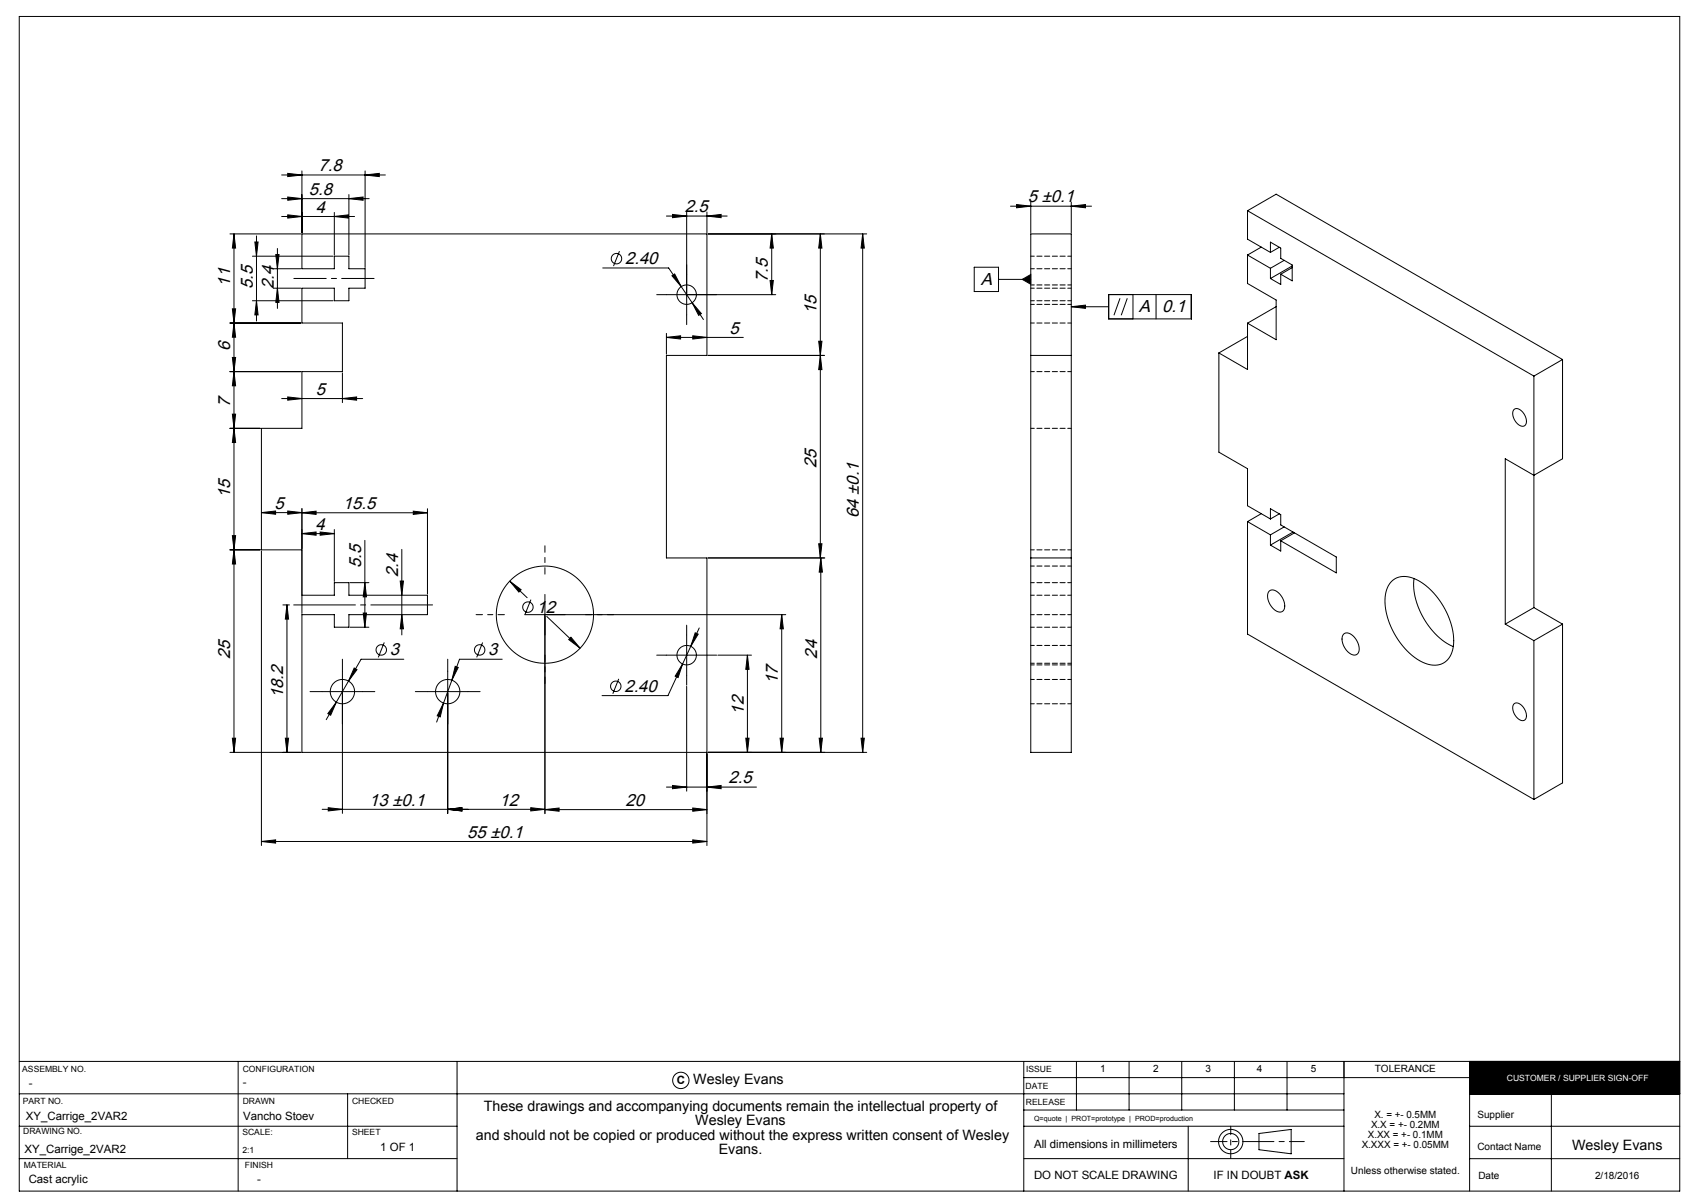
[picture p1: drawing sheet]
<svg xmlns="http://www.w3.org/2000/svg" width="420mm" height="297mm" viewBox="0 0 420 297" stroke-linecap="round" stroke-linejoin="round" font-family="sans-serif">
<g fill="none" stroke="#000" stroke-width=".25">
<path d="M4.8 4.1h410v290h-410zM56.8 57.7h17.4M57.8 57.7l.4 3.5h-.8zM57.8 57.7v128M62.9 59.7h.8l-.4 3.5zM63.3 58.2v21M69.5 53.4h18M69.5 49h21.6M69.5 43.2h25.6M71 53l3.5 .4-3.5 .4zM71 48.6l3.5 .4-3.5 .4zM71 42.8l3.5 .4-3.5 .4z"/>
<path d="M74.5 42.2v15.2M82.5 53.4l3.5-.4v.8zM82.5 52.4v10.5M86.1 49l3.5-.4v.8zM86.1 48v14.9M90.1 43.2l3.5-.4v.8zM90.1 42.2v23.8M164.5 53.3h15M166 52.9l3.5 .4-3.5 .4zM169.5 52.3v25.4M174.5 53.3l3.5-.4v.8zM174.5 52.3v5.1"/>
<path d="M190.5 57.7v15M190.5 57.7l.4 3.5h-.8zM202.5 57.7l.4 3.5h-.8zM202.5 57.7v80M213 57.7v128M213 57.7l.4 3.5h-.8zM214 57.7h-39.2M249.5 50.9h20M251 50.5l3.5 .4-3.5 .4zM254.5 49.9v7.5M254.5 57.7h10v128h-10zM264.5 50.9l3.5-.4v.8z"/>
<path d="M264.5 49.9v7.5M308 52v7l5.7 3.3M308 52l70.7 40.8M308 52l7.1-4.1 70.7 40.9M56.8 79.7h17.4M57.4 76.2h.8l-.4 3.5zM57.8 79.7l.4 3.5h-.8zM62.3 63.2h19.9M62.3 74.2h19.9M63.3 74.2l.4 3.5h-.8zM67.5 66.3h6.7M67.5 71.1h6.7"/>
<path d="M68.1 62.8h.8l-.4 3.5zM68.5 71.1l.4 3.5h-.8zM68.5 61.3v14.8M148.8 66.2h16.3l8.6 12.7M153 62l-1.5 3.7M165.9 68.1l.7-.5 1.6 3.2zM170.9 74.7l2.3 2.7-.7 .5zM190.1 69.2h.8l-.4 3.5zM191.5 72.7h-27M240.5 66h6v6h-6zM246.5 69h8M252.4 69l2.1-1.2v2.4z"/>
<path d="M264.5 75.7h9.2M264.5 75.7l3.5-.4v.8zM273.7 72.7h20.5v6h-20.5zM276.5 73.6l-1.4 4.2M278.3 73.6l-1.5 4.2M279.7 72.7v6M285.4 72.7v6M308 79.8v11.4l-7-4.1M308 63v7l7.1 4.1v9.8l-7.1-4.1M308 63l5.7 3.2M311.4 61l-3.4 2M313.7 62.3v-2.5l2.5 1.5v2.5l2.9 1.6v3.9l-2.9-1.6"/>
<path d="M313.7 66.2v2.6M315.1 75.7l-7.1 4.1M315.9 61l-2.2 1.3M316.2 67.7v2.5l-2.5-1.4M317.1 64.3l-3.4 1.9M319.1 66.1l-2.9 1.6M319.1 65.7l-5.4 3.1M56.8 91.7h17.4M57.4 88.2h.8l-.4 3.5zM57.8 91.7l.4 3.5h-.8zM69.5 98.4h20M71 98l3.5 .4-3.5 .4z"/>
<path d="M84.5 98.4l3.5-.4v.8zM84.5 92v7.4M164.5 83.3l3.5-.4v.8zM164.5 82.3v5.1M164.5 83.3h19M171 82.9l3.5 .4-3.5 .4zM174.8 87.7h28.7M202.1 84.2h.8l-.4 3.5zM202.5 87.7l.4 3.5h-.8zM254.5 87.7h10M301 87.1v24.5l7 4.1v9.2l5.7 3.2M308 83.1l-7 4"/>
<path d="M378.7 92.8v57.2M385.8 88.8v24.5l-7.1 4-7-4v40.8M385.8 88.8l-7.1 4M56.8 105.7h7.4M57.4 102.2h.8l-.4 3.5zM57.8 105.7l.4 3.5h-.8zM373.8 101.1a1.94 1.94 0 0 1 2.6 1.3l.4 .8a1.32 1.32 0 0 1-.9 2l-.7-.2-.7-.5-.9-1.6a1.85 1.85 0 0 1 .2-1.8zM56.8 135.7h7.4M57.4 132.2h.8l-.4 3.5zM57.8 135.7l.4 3.5h-.8zM64.5 126.6l3.5-.4v.8zM64.5 136v72.7"/>
<path d="M64.5 126.6h10M71 126.2l3.5 .4-3.5 .4zM74.5 126.6l3.5-.4v.8zM74.5 125.6v25.8M74.5 126.6h31M74.5 131.7l3.5-.4v.8zM74.5 131.7h8M74.5 135.7h-10v-30h10v-14h10v-12h-10v-8.6h8v3.1h3.6v-3.1h4v-4.8h-4v-3.1h-3.6v3.1h-8v-8.6h100v30h-10v50h10v48h-100v-34h8v3.1h3.6v-3.1h19.4v-4.8h-19.4v-3.1h-3.6v3.1h-8M79 131.3l3.5 .4-3.5 .4zM82.5 130.7v12.8M90.1 133.4v21.4M99.2 135.6v21.1"/>
<path d="M102 126.2l3.5 .4-3.5 .4zM105.5 125.6v21M174.8 137.7h28.9M202.1 134.2h.8l-.4 3.5zM202.7 137.7l.4 3.5h-.8zM202.7 137.7v48M254.5 137.7h10M308 128.8v27.7l70.7 40.9M308 128.8l5.7 3.2M311.4 126.8l-3.4 2M313.7 128.1v-2.5l2.5 1.5v2.5l13.7 7.9v3.9l-13.7-7.9M313.7 132v2.6"/>
<path d="M315.9 126.9l-2.2 1.2M316.2 133.5v2.5l-2.5-1.4M317.1 130.1l-3.4 1.9M319.3 131.4l-5.6 3.2M319.6 131.6l-3.4 1.9M69.9 149.3h1.6M70.9 149.3l.4 3.5h-.8zM70.9 149.3v36.4M86.4 143.8h4.7M86.4 154.8h4.7M89.7 151.3h.8l-.4 3.5zM90.1 143.8l.4 3.5h-.8z"/>
<path d="M94.9 158.6l-1.5 3.7M98.8 143.4h.8l-.4 3.5zM99.2 151.7l.4 3.5h-.8zM119.2 158.6l-1.5 3.7M125.9 143.5l2.8 2.1-.6 .6zM125.9 143.5l4.3 4.1M129.5 151.7h64.5M131.1 148l-1.5 3.7M134.5 146.7v54.2M135 152.2l8.2 7.8M141 157.3l2.2 2.7-2.8-2.1zM169.5 156.7v10"/>
<path d="M171.7 156.2l.7 .4-1.8 3zM172.7 155l-7.8 16.7h-16.2M193 151.7l.4 3.5h-.8zM193 151.7v34M313.4 145.9a2.19 2.19 0 0 1 3 1.2l.7 1.6a1.61 1.61 0 0 1-1.1 2.4l-.9-.3-.8-.6-.7-1-.5-1.2a2.2 2.2 0 0 1 .3-2.1zM331.8 156.6a2.11 2.11 0 0 1 2.9 1.1l.8 1.6a1.57 1.57 0 0 1-1.2 2.4l-.8-.3-.8-.6-.7-1-.5-1.1a2.29 2.29 0 0 1 .3-2.1zM343.6 143.6a5.5 5.5 0 0 1 6.9-.1l2.8 2.2 2.5 3 1.9 3.6 1.1 3.7a7.4 7.4 0 0 1-2 7.5 6.1 6.1 0 0 1-7-.8l-2.6-2.2-2.4-3.2-1.7-3.4-.9-3.4a8 8 0 0 1 1.4-6.9zM349.1 142.8v2.3l.4 2.5 .8 2.5 1.2 2.6 1.6 2.3 1.8 2 2 1.6 1.9 1M371.7 154.1l7 4.1M378.7 158.2v39.2M378.7 150l-7 4.1M378.7 150l7.1 4.1"/>
<path d="M385.8 154.1v39.2l-7.1 4.1M385.8 154.1l-7.1 4.1M79.5 170.7h10M83 173.3l-1.4 3.3-.6-.4zM84.5 165.7v35.1M87.5 164.9l.6 .4-2.1 2.9zM99.7 162.8h-10.5l-8.7 14.9M105.5 170.7h10M109.5 173.6l-.8 3.4-.8-.3zM110.5 165.7v35.1M112.4 164.5l.7 .3-1.5 3.1zM124 162.8h-10.5l-5.7 15.5"/>
<path d="M152.8 167.6l-1.5 3.7M164.5 161.7h10M168.5 163.9l-1.1 3.4-.7-.4zM169.5 169.4v25.9M177.2 161.7h8.3M184.5 161.7l.4 3.5h-.8zM184.5 161.7v24M373.8 173.8a1.94 1.94 0 0 1 2.6 1.3l.4 .7a1.32 1.32 0 0 1-.9 2.1l-1.3-.7-1-1.6a1.84 1.84 0 0 1 .2-1.8zM56.8 185.7h17.4M57.4 182.2h.8l-.4 3.5zM70.5 182.2h.8l-.4 3.5zM79.5 199.8h55"/>
<path d="M81 199.4l3.5 .4-3.5 .4zM110.5 199.8l3.5-.4v.8zM131 199.4l3.5 .4-3.5 .4zM134.5 199.9l3.5-.4v.8zM134.5 199.9h40M164.5 194.3h22.3M166 193.9l3.5 .4-3.5 .4zM171 199.5l3.5 .4-3.5 .4zM174.5 186v22.7M174.5 194.3l3.5-.4v.8zM174.8 185.7h39.2M184.1 182.2h.8l-.4 3.5z"/>
<path d="M192.6 182.2h.8l-.4 3.5zM202.3 182.2h.8l-.4 3.5zM212.6 182.2h.8l-.4 3.5zM64.5 207.7l3.5-.4v.8zM64.5 207.7h110M171 207.3l3.5 .4-3.5 .4zM4.8 270h327M4.8 278h108.1M4.8 262h410M58.8 262v32.1M85.8 270v16M112.9 262v32.1"/>
<path d="M252.8 278h79M252.8 262v32.1M252.8 274h79M252.8 266h110.1M265.8 262v12M278.8 262v12M291.8 262v12M293.4 278v16.1M304.8 262v12M310.9 279.8l7.9-1v6.1l-7.9-1.1zM317.8 262v12M331.8 262v32.1"/>
<path d="M362.9 270.1h51.9M362.9 278.1h51.9M362.9 262v32.1M383.1 270.1v24M4.8 286h108.1M252.8 286h79M362.9 286.1h51.9"/>
<circle cx="152.2" cy="63.9" r="1.29"/>
<circle cx="169.5" cy="72.7" r="2.4"/>
<circle cx="130.4" cy="149.9" r="1.29"/>
<circle cx="134.5" cy="151.7" r="12"/>
<circle cx="84.5" cy="170.7" r="3"/>
<circle cx="94.1" cy="160.5" r="1.29"/>
<circle cx="110.5" cy="170.7" r="3"/>
<circle cx="118.4" cy="160.5" r="1.29"/>
<circle cx="152" cy="169.4" r="1.29"/>
<circle cx="169.5" cy="161.7" r="2.4"/>
<circle cx="168.1" cy="266.7" r="2.02"/>
<circle cx="303.9" cy="281.8" r="3"/>
<circle cx="303.9" cy="281.8" r="2"/>
</g>
<path d="M310.9 281.8h-12" fill="none" stroke="#000" stroke-width=".25" stroke-dasharray="15.2 1.3 1.3 1.3" stroke-dashoffset="11.2"/>
<path d="M310.9 281.8h11.1" fill="none" stroke="#000" stroke-width=".25" stroke-dasharray="15.2 1.3 1.3 1.3" stroke-dashoffset="11.6"/>
<path d="M303.9 278v8" fill="none" stroke="#000" stroke-width=".25" stroke-dasharray="15.2 1.3 1.3 1.3" stroke-dashoffset="13.1"/>
<path d="M362.9 262h51.9v8.4h-51.9z" fill-rule="evenodd" fill="#000"/>
<path d="M124.5 151.7h-7M134.5 141.7v-7M144.5 151.7h7M134.5 161.7v7" fill="none" stroke="#000" stroke-width=".25" stroke-dasharray="15.2 1.3 1.3 1.3" stroke-dashoffset="13.6"/>
<g fill="none" stroke="#000" stroke-width=".25" stroke-dasharray="15.2 1.3 1.3 1.3">
<path d="M164.5 72.7h-2.4M169.5 67.7v-2.4M169.5 77.7v2.4M174.5 72.7h2.4M169.5 156.7v-2.4M79.5 170.7h-3M84.5 165.7v-3M84.5 175.7v3M89.5 170.7h3M105.5 170.7h-3M110.5 165.7v-3M110.5 175.7v3"/>
<path d="M115.5 170.7h3M164.5 161.7h-2.4M169.5 166.7v2.4M174.5 161.7h2.4"/>
</g>
<path d="M71.8 149.3h35.7" fill="none" stroke="#000" stroke-width=".25" stroke-dasharray="15.2 1.3 1.3 1.3" stroke-dashoffset="-.7"/>
<path d="M72.5 68.7h19.9" fill="none" stroke="#000" stroke-width=".25" stroke-dasharray="15.2 1.3 1.3 1.3" stroke-dashoffset="7.2"/>
<g fill="#000">
<path d="M174.5 53.3l3.5-.4v.8zM166 52.9l3.5 .4-3.5 .4z"/>
<path d="M170.9 74.7l1.6 3.2 .7-.5zM165.9 68.1l2.3 2.7-1.6-3.2zM164.5 83.3l3.5-.4v.8zM171 82.9l3.5 .4-3.5 .4zM171.7 156.2l-1.1 3.4 1.8-3zM168.5 163.9l-1.8 3 .7 .4zM141 157.3l-.6 .6 2.8 2.1zM125.9 143.5l2.2 2.7 .6-.6zM109.5 173.6l-1.6 3.1 .8 .3zM112.4 164.5l-.8 3.4 1.5-3.1zM71 53l3.5 .4-3.5 .4zM82.5 53.4l3.5-.4v.8zM71 48.6l3.5 .4-3.5 .4zM86.1 49l3.5-.4v.8zM71 42.8l3.5 .4-3.5 .4zM90.1 43.2l3.5-.4v.8zM83 173.3l-2 2.9 .6 .4zM87.5 164.9l-1.5 3.3 2.1-2.9zM251 50.5l3.5 .4-3.5 .4zM264.5 50.9l3.5-.4v.8z"/>
<path d="M190.1 69.2h.8l-.4 3.5zM190.5 57.7l.4 3.5h-.8z"/>
<path d="M264.5 75.7l3.5-.4v.8zM252.4 69l2.1 1.2v-2.4z"/>
<path d="M202.1 84.2h.8l-.4 3.5zM202.5 57.7l.4 3.5h-.8z"/>
<path d="M64.5 126.6l3.5-.4v.8zM71 126.2l3.5 .4-3.5 .4z"/>
<path d="M74.5 126.6l3.5-.4v.8zM102 126.2l3.5 .4-3.5 .4z"/>
<path d="M79 131.3l3.5 .4-3.5 .4zM74.5 131.7l3.5-.4v.8z"/>
<path d="M184.5 161.7l.4 3.5h-.8zM184.1 182.2h.8l-.4 3.5zM193 151.7l.4 3.5h-.8zM192.6 182.2h.8l-.4 3.5zM68.1 62.8h.8l-.4 3.5zM68.5 71.1l.4 3.5h-.8zM62.9 59.7h.8l-.4 3.5zM63.3 74.2l.4 3.5h-.8zM57.8 57.7l.4 3.5h-.8zM57.4 76.2h.8l-.4 3.5zM57.8 79.7l.4 3.5h-.8zM57.4 88.2h.8l-.4 3.5zM57.8 91.7l.4 3.5h-.8zM57.4 102.2h.8l-.4 3.5zM57.8 105.7l.4 3.5h-.8zM57.4 132.2h.8l-.4 3.5zM70.9 149.3l.4 3.5h-.8zM70.5 182.2h.8l-.4 3.5zM98.8 143.4h.8l-.4 3.5zM99.2 151.7l.4 3.5h-.8zM90.1 143.8l.4 3.5h-.8zM89.7 151.3h.8l-.4 3.5zM57.8 135.7l.4 3.5h-.8zM57.4 182.2h.8l-.4 3.5z"/>
<path d="M131 199.4l3.5 .4-3.5 .4zM110.5 199.8l3.5-.4v.8zM110.5 199.8l3.5-.4v.8zM81 199.4l3.5 .4-3.5 .4zM84.5 98.4l3.5-.4v.8zM71 98l3.5 .4-3.5 .4z"/>
<path d="M174.5 194.3l3.5-.4v.8zM166 193.9l3.5 .4-3.5 .4zM171 199.5l3.5 .4-3.5 .4zM134.5 199.9l3.5-.4v.8z"/>
<path d="M202.3 182.2h.8l-.4 3.5zM202.7 137.7l.4 3.5h-.8z"/>
<path d="M212.6 182.2h.8l-.4 3.5zM213 57.7l.4 3.5h-.8zM202.1 134.2h.8l-.4 3.5zM202.5 87.7l.4 3.5h-.8z"/>
<path d="M64.5 207.7l3.5-.4v.8zM171 207.3l3.5 .4-3.5 .4z"/>
</g>
<g fill="none" stroke="#000" stroke-width=".25" stroke-dasharray="1.3 .6" stroke-dashoffset=".4">
<path d="M254.5 79.7h10M254.5 75.1h10M264.5 71.1h-10M264.5 66.3h-10M264.5 63.2h-10M264.5 74.2h-10M264.5 70.3h-10M254.5 91.7h10M254.5 105.7h10M254.5 135.7h10M264.5 139.7h-10M254.5 146.9h10"/>
<path d="M254.5 151.7h10M264.5 143.8h-10M264.5 154.8h-10M264.5 159.3h-10M254.5 164.1h10M254.5 163.7h10M254.5 173.7h10M264.5 167.7h-10"/>
</g>
<g font-size="4.3">
<text x="78.7" y="42.3">7.8</text>
<text x="76.3" y="48.1">5.8</text>
<text x="78" y="52.5">4</text>
<text x="169.1" y="52.4">2.5</text>
<text x="253.8" y="50">5 ±0.1</text>
<text x="154.3" y="65.2">2.40</text>
<text x="56.8" y="70.8" transform="rotate(-90 56.8 70.8)">11</text>
<text x="62.4" y="71.3" transform="rotate(-90 62.4 71.3)">5.5</text>
<text x="67.6" y="71.3" transform="rotate(-90 67.6 71.3)">2.4</text>
<text x="189.6" y="69.6" transform="rotate(-90 189.6 69.6)">7.5</text>
<text x="242.2" y="70.4">A</text>
<text x="201.6" y="77.6" transform="rotate(-90 201.6 77.6)">15</text>
<text x="281.2" y="77.1">A</text>
<text x="286.9" y="77.1">0.1</text>
<text x="180.1" y="82.4">5</text>
<text x="56.8" y="86.8" transform="rotate(-90 56.8 86.8)">6</text>
<text x="56.9" y="100.6" transform="rotate(-90 56.9 100.6)">7</text>
<text x="78" y="97.5">5</text>
<text x="201.6" y="115.5" transform="rotate(-90 201.6 115.5)">25</text>
<text x="56.9" y="122.9" transform="rotate(-90 56.9 122.9)">15</text>
<text x="67.7" y="125.6">5</text>
<text x="84.7" y="125.7">15.5</text>
<text x="77.9" y="130.8">4</text>
<text x="212.1" y="127.9" transform="rotate(-90 212.1 127.9)">64 ±0.1</text>
<text x="89.2" y="140.3" transform="rotate(-90 89.2 140.3)">5.5</text>
<text x="98.3" y="142.5" transform="rotate(-90 98.3 142.5)">2.4</text>
<text x="132.5" y="151.2">12</text>
<text x="96.3" y="161.8">3</text>
<text x="120.6" y="161.8">3</text>
<text x="56.9" y="162.7" transform="rotate(-90 56.9 162.7)">25</text>
<text x="201.7" y="162.6" transform="rotate(-90 201.7 162.6)">24</text>
<text x="69.9" y="172.4" transform="rotate(-90 69.9 172.4)">18.2</text>
<text x="154.2" y="170.8">2.40</text>
<text x="192.1" y="168.9" transform="rotate(-90 192.1 168.9)">17</text>
<text x="183.6" y="176.4" transform="rotate(-90 183.6 176.4)">12</text>
<text x="179.9" y="193.4">2.5</text>
<text x="91.2" y="198.9">13 ±0.1</text>
<text x="123.3" y="198.9">12</text>
<text x="154.5" y="199">20</text>
<text x="115.4" y="206.8">55 ±0.1</text>
</g>
<g font-size="3.5">
<text x="171.2" y="267.7">Wesley Evans</text>
<text x="119.4" y="274.3">These drawings and accompanying documents remain the intellectual property of</text>
<text x="117.5" y="281.4">and should not be copied or produced without the express written consent of Wesley</text>
<text x="171.7" y="277.9">Wesley Evans</text>
<text x="177.5" y="284.9">Evans.</text>
<text x="388.2" y="283.9">Wesley Evans</text>
</g>
<g font-size="2.8">
<text x="7.1" y="268.3">-</text>
<text x="60" y="268.1">-</text>
<text x="167.1" y="267.6">C</text>
<text x="6.4" y="276.5">XY_Carrige_2VAR2</text>
<text x="60" y="276.5">Vancho Stoev</text>
<text x="6.1" y="284.5">XY_Carrige_2VAR2</text>
<text x="93.9" y="284.1">1 OF 1</text>
<text x="255.3" y="283.4">All dimensions in millimeters</text>
<text x="7.1" y="292.2">Cast acrylic</text>
<text x="63.5" y="292.2">-</text>
<text x="255.3" y="291.1">DO NOT SCALE DRAWING</text>
<text x="299.6" y="291.1">IF IN DOUBT ASK</text>
</g>
<g font-size="2.5">
<text x="271.6" y="264.8">1</text>
<text x="284.7" y="264.8">2</text>
<text x="297.6" y="264.8">3</text>
<text x="310.3" y="264.8">4</text>
<text x="323.7" y="264.8">5</text>
<text x="339.5" y="264.8">TOLERANCE</text>
<text x="339.4" y="276">X. = +- 0.5MM</text>
<text x="364.8" y="276">Supplier</text>
<text x="337.7" y="280.9">X.XX = +- 0.1MM</text>
<text x="338.5" y="278.4">X.X = +- 0.2MM</text>
<text x="336.2" y="283.4">X.XXX = +- 0.05MM</text>
<text x="364.8" y="283.9">Contact Name</text>
<text x="333.6" y="290">Unless otherwise stated.</text>
<text x="365" y="291.1">Date</text>
<text x="393.8" y="291.1">2/18/2016</text>
</g>
<g font-size="2.1">
<text x="5.5" y="264.6">ASSEMBLY NO.</text>
<text x="59.9" y="264.6">CONFIGURATION</text>
<text x="253.3" y="268.8">DATE</text>
<text x="253.4" y="264.8">ISSUE</text>
<text x="5.6" y="272.5">PART NO.</text>
<text x="59.9" y="272.6">DRAWN</text>
<text x="86.9" y="272.6">CHECKED</text>
<text x="253.3" y="272.8">RELEASE</text>
<text x="5.7" y="280.1">DRAWING NO.</text>
<text x="59.9" y="280.3">SCALE:</text>
<text x="86.9" y="280.3">SHEET</text>
<text x="59.9" y="284.5">2:1</text>
<text x="5.9" y="288.5">MATERIAL</text>
<text x="60.5" y="288.5">FINISH</text>
</g>
<text font-size="2.1" fill="#fff" x="372.1" y="266.9">CUSTOMER / SUPPLIER SIGN-OFF</text>
<text font-size="1.8" x="255.3" y="276.6">Q=quote | PROT=prototype | PROD=production</text>
</svg>
